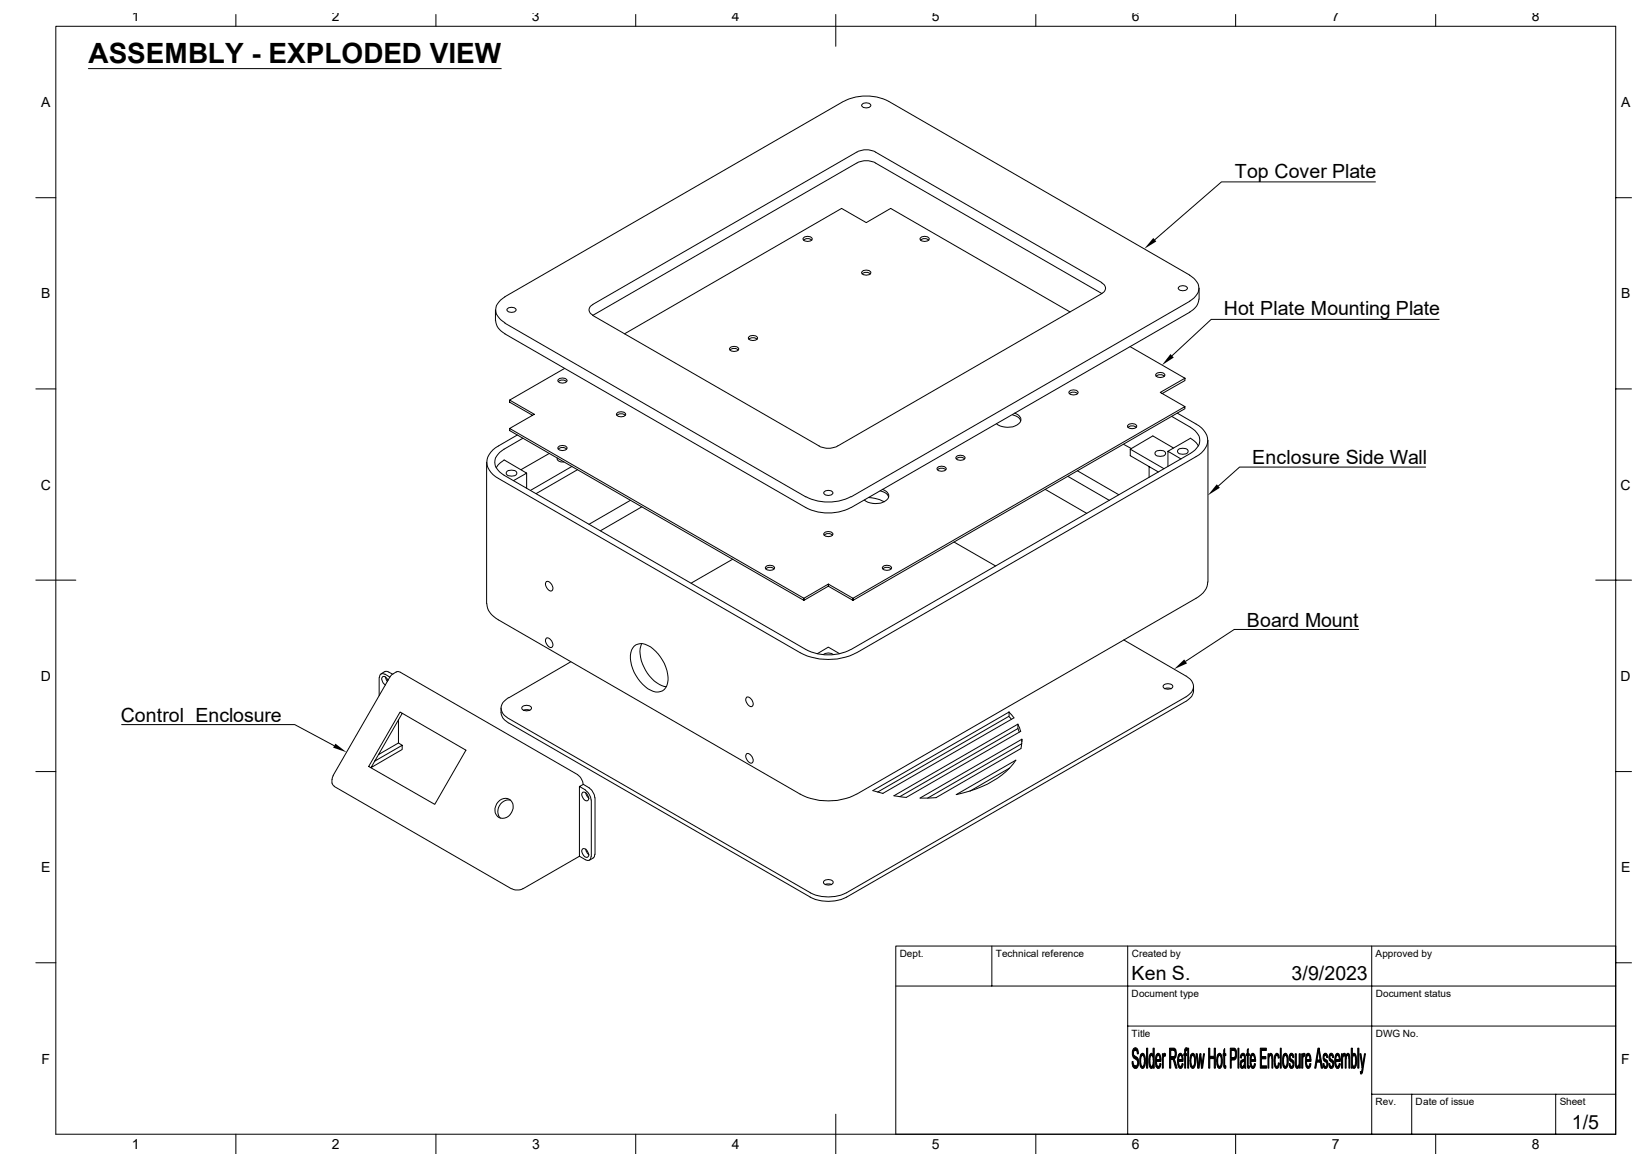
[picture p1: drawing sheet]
<svg xmlns="http://www.w3.org/2000/svg" width="297mm" height="210mm" viewBox="0 0 297 210" stroke-linecap="round" stroke-linejoin="round" font-family="sans-serif">
<g fill="none" stroke="#000" stroke-width=".18">
<path d="M10.2 4.8h283.8v201.6h-283.8zM16.1 12.5h75.1M42.9 2.6v2.2M79.3 2.6v2.2M115.7 2.6v2.2M152.1 2.6v5.8M153.5 18.5l-61.6 35.5M153.5 18.5a9.1 9.1 0 0 1 8.3 0l54.7 31.6M157 18.9a1.08 1.08 0 0 1 1.5 .3 1 1 0 0 1-1.7 0zM188.5 2.6v2.2M224.9 2.6v2.2M261.3 2.6v2.2"/>
<path d="M6.5 36h3.7M155.9 27.7l-48 27.7M156 27.7a3.6 3.6 0 0 1 3.3 0l41.2 23.7M156 29.7a3.6 3.6 0 0 1 3.3 0l41.2 23.7-48 27.8a3.7 3.7 0 0 1-3.4 0l-41.2-23.8 48-27.7M250.3 33.1h-28l-12.2 10.5M294 36h2.9M90.2 56.4v2M90.2 58.4a2.86 2.86 0 0 0 1.7 2.3M91.9 58.8l54.7 31.6M91.9 54a2.7 2.7 0 0 0-1.6 3.2l.8 1 .8 .6M92.4 56.1a1.08 1.08 0 0 1 1.5 .3 1 1 0 0 1-1.7 0zM107.9 55.4a1.02 1.02 0 0 0-.7 1 1.02 1.02 0 0 0 .7 1"/>
<path d="M146.2 43.7a1.13 1.13 0 0 1 1.5 0M146.3 43.2a1.08 1.08 0 0 1 1.5 .3 1 1 0 0 1-1.7 0zM156.9 49.9a1.13 1.13 0 0 1 1.5 0M157 49.4a1.08 1.08 0 0 1 1.5 .2 1 1 0 0 1-1.7 0zM167.5 43.7a1.13 1.13 0 0 1 1.5 0M167.6 43.2a1.08 1.08 0 0 1 1.5 .3 1 1 0 0 1-1.7 0zM194.7 56.8l-32.6-18.9-4.5 2.6-4.4-2.6-39.5 22.8M200.5 51.5a1.02 1.02 0 0 1 .7 1 1.02 1.02 0 0 1-.7 .9M214.6 52.2a1.08 1.08 0 0 1 1.5 .3 1 1 0 0 1-1.7 0zM216.5 50.1a2.7 2.7 0 0 1 1.6 3.1l-.8 1-.8 .6M216.5 54.8l-61.6 35.6M216.5 56.8l-61.6 35.6a9.1 9.1 0 0 1-8.3 0l-54.7-31.7"/>
<path d="M218.2 52.5v1.9a2.86 2.86 0 0 1-1.7 2.4M261.9 58.1h-41.5l-7.1 6.6M6.5 70.8h3.7M94.1 79.2l-3.4 2a3.3 3.3 0 0 0-1.9 3.8 4.3 4.3 0 0 0 1.9 2.1l54.9 31.7a11.3 11.3 0 0 0 10.3 0M96.9 75.6l-4.1-2.4v-.4l4.4 2.6-4.4 2.6M101.6 69.5a1.13 1.13 0 0 1 1.5 0M101.7 69a1.08 1.08 0 0 1 1.5 .3 1 1 0 0 1-1.7 0zM102.7 67.1l-9.9 5.7M112.3 75.6a1.13 1.13 0 0 1 1.5 0M112.4 75.1a1.08 1.08 0 0 1 1.5 .3 1 1 0 0 1-1.7 0zM132.8 63.7a1.13 1.13 0 0 1 1.6 0M132.9 63.2a1.08 1.08 0 0 1 1.6 .3 1 1 0 0 1-1.7 0z"/>
<path d="M136.3 61.8a1.13 1.13 0 0 1 1.5 0M136.4 61.3a1.08 1.08 0 0 1 1.5 .2 1 1 0 0 1-1.7 0zM184.2 75.5l.8 .2a1.3 1.3 0 0 1 .8 .9M184.7 75.2a1.22 1.22 0 0 1 .9 1.7 3.4 3.4 0 0 1-4.2 .2M194.6 71.7a1.13 1.13 0 0 1 1.5 0M194.7 71.2a1.08 1.08 0 0 1 1.5 .2 1 1 0 0 1-1.7 0zM205.3 77.8a1.13 1.13 0 0 1 1.5 0M205.4 77.3a1.08 1.08 0 0 1 1.5 .3 1 1 0 0 1-1.7 0zM205.7 63.1l9.9 5.7M210.4 68.5a1.13 1.13 0 0 1 1.5 0M210.5 68a1.08 1.08 0 0 1 1.5 .2 1 1 0 0 1-1.7 0zM213.2 75.8l3.5 2a2.7 2.7 0 0 1 1.5 3.1l-.7 1-.8 .6-61.8 35.7a9.2 9.2 0 0 1-8.3 0l-54.9-31.7a2.7 2.7 0 0 1-1.5-3.1l.4-.7 .7-.7 3.9-2.2"/>
<path d="M214.2 75.2l3.5 2a3.3 3.3 0 0 1 1.9 3.9 4.3 4.3 0 0 1-1.9 2l-61.8 35.7M215.6 68.8v.5l-4.1 2.3M215.6 68.8l-4.4 2.6 4.4 2.6v.4l-60.4 34.9M215.6 74l-60.4 34.9M294 70.8h2.9M88.6 84.1v25.8M91.7 83.7l-.8 .7-.6 .7M91.7 83.7l4.1 2.4-2.3 1.4M92.3 85.8l.8-.2a.83 .83 0 0 1 1 .5 .92 .92 0 0 1-1.3 .5 .55 .55 0 0 1-.6-.7zM95.8 86.1v2.8M100 82.5l-5.2 3M101.4 83.4a.85 .85 0 0 0 1.2 .7"/>
<path d="M101.6 81.7a1.13 1.13 0 0 1 1.5 0M101.7 81.3a1.08 1.08 0 0 1 1.5 .2 1 1 0 0 1-1.7 0zM104.1 84.9l-7.5 4.3M105.1 85.5l-7.5 4.3M114.7 91.1l-7.5 4.3M116.8 92.2l-7.5 4.4M146.6 90.4a9.1 9.1 0 0 0 8.3 0M150 97.4a1.13 1.13 0 0 1 1.5 0M150.1 89.5a1.08 1.08 0 0 1 1.5 .2 1 1 0 0 1-1.7 0zM150.1 96.9a1.08 1.08 0 0 1 1.5 .3 1 1 0 0 1-1.7 0zM158.1 90.6l1.5 .2 1.4 .5M160.2 89.3l.7 .3a1.3 1.3 0 0 1 .8 .8"/>
<path d="M160.6 89.1a1.22 1.22 0 0 1 1 1.7 3.4 3.4 0 0 1-4.3 .2M170.6 85.5a1.13 1.13 0 0 1 1.5 0M170.7 85a1.08 1.08 0 0 1 1.5 .3 1 1 0 0 1-1.7 0zM173.6 98.6l7.6 4.4M174 83.5a1.13 1.13 0 0 1 1.6 0M174.1 83.1a1.08 1.08 0 0 1 1.5 .2 1 1 0 0 1-1.7 0zM190.2 89.1l7.6 4.3M194.4 86.7l7.5 4.4M196.1 85.7l7.5 4.3M204.5 80.9l1.4 .7M205.7 81.7l6.1 3.6M209.1 84.9v2"/>
<path d="M210.4 82.2l.8-.2a.83 .83 0 0 1 .9 .5 .92 .92 0 0 1-1.2 .5 .55 .55 0 0 1-.7-.7zM212.6 82.1v2.8M213.6 81.5l-3.8-2.2-4.1 2.4v1.2l5.1 3M214.5 81.8l.8-.2a.83 .83 0 0 1 .9 .5 .92 .92 0 0 1-1.2 .5 .55 .55 0 0 1-.7-.6zM218.1 81.2l-.6-.8-.8-.6-4.1 2.3 2.3 1.4M219.8 80.1v25.8M259.5 85h-33.9l-3.9 3.5M6.5 105.6h7.3M88.6 109.9a3.6 3.6 0 0 0 2.1 2.9l54.9 31.7a11.3 11.3 0 0 0 10.3 0M99.4 105.8a1.12 1.12 0 0 1 1 1.7 1.19 1.19 0 0 1-1-1.7zM99.4 116.1a1.12 1.12 0 0 1 1 1.7 1.19 1.19 0 0 1-1-1.7zM115.4 117.6a2.33 2.33 0 0 1 3 .1 7.2 7.2 0 0 1 3.1 6.6 1.93 1.93 0 0 1-3.1 1.3 7.2 7.2 0 0 1-3.6-6.8l.1-.5z"/>
<path d="M116.8 117.1a6.4 6.4 0 0 0 1.8 6.4l.9 .7a3.4 3.4 0 0 0 1.8 .8M133.3 101.8l-7.5 4.3M139.4 103.5a1.13 1.13 0 0 1 1.5 0M139.4 103.1a1.08 1.08 0 0 1 1.6 .2 1 1 0 0 1-1.7 0zM148.8 119l1.9-1.2 2.1 1.2M149.9 119.1a1.48 1.48 0 0 1 1.7 0M150.7 106.7l4.5 2.6v-.4l-4.5-2.6v.4l-4.4 2.6M150.7 106.3l-4.4 2.6v.4l-53.5-30.9v-.4l53.5 30.9M160.7 103.5a1.13 1.13 0 0 1 1.5 0M160.7 103.1a1.08 1.08 0 0 1 1.6 .2 1 1 0 0 1-1.7 0zM204.5 116.5l11.3 6.5M219.8 105.9a3.6 3.6 0 0 1-2.1 3l-61.8 35.6"/>
<path d="M247.3 114.6h-22.7l-8.8 5.8M290.4 105.6h6.5M22.1 131.9h31.5l7.2 3.8M69 123.3v3.3M70 122.2l-.7 .4M70 122.3l.5-.1 .9 .5M70.1 122.7a.63 .63 0 0 0-.7 0 .63 .63 0 0 0-.4 .6M70.1 122.7l.9 .5M70.1 123.2l.4 .8M70.6 123.8l-.3-.4a.47 .47 0 0 0-.7-.2 .47 .47 0 0 0 0 .7l.2 .4 .3 .4M71 123.1l-10.4 18M72.1 122.3l-.7 .4-.4 .4"/>
<path d="M72.1 122.3l.4-.1 .4 .1 32.2 18.7a2.6 2.6 0 0 1 1 1.7M72.5 131v4.2M72.8 129.6l12 6.9-5.7 9.9-12-6.9zM73.2 129.8l-5.7 9.9 5.7-3.3v-.8l-5 2.9M73.2 135.6l-.7-.4-3.6 2.1M91.2 128.9a2.49 2.49 0 0 0 1.3 2.7M92.5 127a2.03 2.03 0 0 0-1 2.9l1 .9M92.6 130.8l54.9 31.7M92.6 131.6l54.9 31.7M95.1 128.6a1.13 1.13 0 0 1 1.6 .3 1.03 1.03 0 0 1-1.7 0zM95.2 129.3l.4-.1 .8 .1M103.9 120.4l-11.3 6.6"/>
<path d="M135.9 126.9a1.12 1.12 0 0 1 1 1.7 1.19 1.19 0 0 1-1-1.7zM135.9 137.2a1.12 1.12 0 0 1 1 1.7 1.19 1.19 0 0 1-1-1.7zM183.6 130.4l.5 .5M183.6 129.6l.9 1-23.8 13.8M183.7 139.8l-7.2 4.2M185.3 131.8l.5 1.3-20.9 12-2.2-.3 22.6-13v.8l-21.6 12.4M185.3 132.6l.2 .6M186 134.5l-.2 1.7-15.5 9M186 134.5v.5M186 135.3l-17.2 9.9M186 134.5l-18.6 10.7M211.7 124.8a1.11 1.11 0 0 1 1.7 .1 1.03 1.03 0 0 1-1.7 0z"/>
<path d="M212 125.3l.3-.1 .8 .1M215.8 126.8l-61.7 35.7a7.5 7.5 0 0 1-6.7 0M215.8 127.6l-61.7 35.7a7.5 7.5 0 0 1-6.7 0M215.9 123a2.03 2.03 0 0 1 1 2.9l-1 .9M217.2 124.9a2.49 2.49 0 0 1-1.3 2.7M6.5 140.4h3.7M60.4 141.9v.6M60.5 142.5l.4 .6M60.7 141.1l-.2 .8M60.8 143.1l32.3 18.7M90.6 146a1.52 1.52 0 0 1 2.1-.5 1.52 1.52 0 0 1 .6 2 1.66 1.66 0 0 1-1.3 1.3 1.66 1.66 0 0 1-1.7-.5 1.96 1.96 0 0 1 .3-2.3zM92.9 145.6a2.03 2.03 0 0 0-2 1 2.03 2.03 0 0 0 .2 2.3"/>
<path d="M105.5 143.1l1.1 .7M105.5 155.8l-10.3 6M106 144.2a1.04 1.04 0 0 1 1.1 1.4 .6 .6 0 0 1-1-.4 .77 .77 0 0 1-.1-1zM106 154.5a1.04 1.04 0 0 1 1.1 1.4 .6 .6 0 0 1-1-.4 .77 .77 0 0 1-.1-1zM106.6 143.8a2.6 2.6 0 0 1 1 1.8M106.6 144.2l.3 .8 .3 .3M106.6 154.5l.3 .8 .3 .3M107.6 145.6v10.3M108 156.1l-.7 .4M108.2 145.2a2.87 2.87 0 0 0-1-1.8l-1-.7-.7 .4v12.7l1.1 .7a.63 .63 0 0 0 .7 0 .63 .63 0 0 0 .3-.6M108.2 155.5v.4l-.3 .2M108.3 145.2v10.3"/>
<path d="M158.8 143.9l24.8-14.3v.7l-23.9 13.8M158.9 143.9l1.8 .5M170.4 145.2h-2.9M174 144.6l10.9-6.3a15 15 0 0 1-8.5 5.7zM294 140.4h2.9M6.5 175.2h3.7M93.1 161.7a2.16 2.16 0 0 0 2.1 0M150 160.3a1.13 1.13 0 0 1 1.6 .3 1.03 1.03 0 0 1-1.7 0zM150.2 161l.3-.1 .8 .1M163 179.5h131M180.5 172.2v7.3M205.2 172.2v34.2"/>
<path d="M249.6 172.2v34.2M294 172.2h-131v34.2M294 175.2h2.9M205.2 186.7h88.8M249.6 199.1h44.4M256.9 199.1v7.3M283.1 199.1v7.3M42.9 206.4v3.6M79.3 206.4v3.6M115.7 206.4v3.6M152.1 202.8v7.2M188.5 206.4v3.6"/>
<path d="M224.9 206.4v3.6M261.3 206.4v3.6"/>
</g>
<g fill="#000" stroke="#000" stroke-width=".18">
<path d="M206 193.2h.2a.67 .67 0 0 0 .5 .8h-.5z" fill-rule="evenodd"/>
<path d="M206.3 190.8a.48 .48 0 0 1 .8 .3h-.5a.71 .71 0 0 0-.3 .7 .71 .71 0 0 0 .6 .6 1.49 1.49 0 0 1-.1 2h-.4l-.2-.3 .5-.1a.78 .78 0 0 0 .3-.8 .78 .78 0 0 0-.6-.6 1.56 1.56 0 0 1-.1-1.8z" fill-rule="evenodd"/>
<path d="M206.6 191.1h.5l.1 .7h-.2l-.1-.5z" fill-rule="evenodd"/>
<path d="M207.5 192.1h.4a1.79 1.79 0 0 0-.1 1.9l.1 .1h-.3l-.2-.5z" fill-rule="evenodd"/>
<path d="M207.6 191.9a.43 .43 0 0 1 .6-.1 .43 .43 0 0 1 .2 .5v1.1a.81 .81 0 0 1-.6 1l-.2-.3h.4a1.72 1.72 0 0 0-.1-2h-.3z" fill-rule="evenodd"/>
<path d="M208.7 190.8h.2v3.6h-.2z" fill-rule="evenodd"/>
<path d="M209.3 191.8l.2-.1 .2 .1 .1 .3h-.3a2.34 2.34 0 0 0-.1 1.8l.2 .2h-.4l-.1-.6v-1.1z" fill-rule="evenodd"/>
<path d="M209.2 194.1h.6a.32 .32 0 0 1-.2 .3 .32 .32 0 0 1-.4-.3z" fill-rule="evenodd"/>
<path d="M209.8 190.8h.3v3.6h-.3v-.3h-.2a1.81 1.81 0 0 0-.1-2h.3z" fill-rule="evenodd"/>
<path d="M210.4 192.1h.4l-.2 .2-.1 .5h.8v.4h-.8v.6l.3 .3h-.4l-.1-.3v-1.1z" fill-rule="evenodd"/>
<path d="M210.6 191.8a.5 .5 0 0 1 .5 .1 .5 .5 0 0 1 .1 .5l.1 .4h-.8h.6l-.2-.6-.5-.1z" fill-rule="evenodd"/>
<path d="M210.4 194.1h.5l.2-.6 .2 .1a.61 .61 0 0 1-.7 .8z" fill-rule="evenodd"/>
<path d="M211.5 191.8h.2v.4h.2l-.2 .4v1.8h-.2z" fill-rule="evenodd"/>
<path d="M211.8 191.8h.3l-.1 .4h-.3z" fill-rule="evenodd"/>
<path d="M212.9 190.8h.8l.3 .3h-.9v1.3h.9l-.3 .3-.6 .1v1.6h-.2z" fill-rule="evenodd"/>
<path d="M213.3 192.8h.4l.5 1.6h-.2l-.5-1.5z" fill-rule="evenodd"/>
<path d="M213.5 191.1h.5l.1 .9-.1 .4h-.9h.4a.7 .7 0 0 0 0-1.3z" fill-rule="evenodd"/>
<path d="M214.5 192.1h.3l-.2 .1-.1 .6h.8v.4h-.8l.1 .6 .2 .3h-.3l-.2-.4v-.8z" fill-rule="evenodd"/>
<path d="M214.5 191.9a.39 .39 0 0 1 .5-.1 .39 .39 0 0 1 .2 .4l.1 .6h-.8h.6l-.1-.6-.1-.1h-.4z" fill-rule="evenodd"/>
<path d="M214.5 194.1h.4l.2-.6 .2 .1a.58 .58 0 0 1-.6 .8z" fill-rule="evenodd"/>
<path d="M215.6 191.1h.3l-.1 .1v.6h.2v.3h-.2v2.3h-.2v-2.3h-.2v-.3h.2z" fill-rule="evenodd"/>
<path d="M215.7 190.8l.4-.1v.4h-.5z" fill-rule="evenodd"/>
<path d="M216.2 190.8h.1v3.6h-.1z" fill-rule="evenodd"/>
<path d="M216.7 192.1h.4a1.68 1.68 0 0 0-.3 1.7l.3 .3h-.4l-.1-.2-.1-.9z" fill-rule="evenodd"/>
<path d="M216.8 191.9a.43 .43 0 0 1 .5-.1 .43 .43 0 0 1 .2 .5l.1 1.2a.78 .78 0 0 1-.6 .9l-.3-.3h.4a2.01 2.01 0 0 0 0-2h-.4z" fill-rule="evenodd"/>
<path d="M217.7 191.8h.2l.2 2-.1 .6z" fill-rule="evenodd"/>
<path d="M218.5 191.8l.3 2-.1 .6-.3-2z" fill-rule="evenodd"/>
<path d="M218.4 191.8h.1l-.3 2.6h-.2z" fill-rule="evenodd"/>
<path d="M219 191.8h.2l-.3 2.6h-.2z" fill-rule="evenodd"/>
<path d="M220 190.8h.2v1.4l.8 .5h-.8v1.7h-.2z" fill-rule="evenodd"/>
<path d="M221 190.8h.2v3.6h-.2v-1.7l-.8-.5h.8z" fill-rule="evenodd"/>
<path d="M221.5 192.1h.5a1.68 1.68 0 0 0-.3 1.7l.3 .3h-.4l-.2-.4z" fill-rule="evenodd"/>
<path d="M221.7 191.9a.42 .42 0 0 1 .4-.1 .42 .42 0 0 1 .3 .4l.1 1.3a.87 .87 0 0 1-.6 .9l-.3-.3h.4a2.01 2.01 0 0 0 0-2h-.4z" fill-rule="evenodd"/>
<path d="M222.9 190.8v1h.2v.3h-.2v1.7l.1 .2h-.3v-1.9h-.1v-.3h.1v-.7z" fill-rule="evenodd"/>
<path d="M222.7 194h.4v.4h-.3z" fill-rule="evenodd"/>
<path d="M223.9 190.8h.8l.3 .3-.9 .1v1.3h.9l-.4 .4h-.5v1.5h-.2z" fill-rule="evenodd"/>
<path d="M224.5 191.2h.5v.2v1.1h-.9h.4a.84 .84 0 0 0 .1-1.3z" fill-rule="evenodd"/>
<path d="M225.3 190.8h.2v3.6h-.2z" fill-rule="evenodd"/>
<path d="M225.8 192.1h.4l-.2 .1-.1 .4-.2-.1z" fill-rule="evenodd"/>
<path d="M225.8 193l.6 .1a.59 .59 0 0 0-.5 .4 .59 .59 0 0 0 .2 .6h.3a.38 .38 0 0 1-.4 .3 .38 .38 0 0 1-.3-.5z" fill-rule="evenodd"/>
<path d="M225.9 191.8a.47 .47 0 0 1 .6 0 .47 .47 0 0 1 .2 .6v2h-.2v-.3h-.3l.2-.4 .1-.6-.7-.1h.2a.48 .48 0 0 0 .5-.4 .48 .48 0 0 0-.2-.5h-.5z" fill-rule="evenodd"/>
<path d="M226.1 194.1h.4z" fill-rule="evenodd"/>
<path d="M227.2 190.8v1h.2v.3h-.2v1.8l.1 .1h-.3v-1.9h-.1v-.3h.1v-.7z" fill-rule="evenodd"/>
<path d="M227 194h.4v.4h-.3z" fill-rule="evenodd"/>
<path d="M227.6 192.1h.4l-.2 .1-.1 .6h.8v.4h-.8l.1 .6 .2 .3h-.4l-.1-.2v-1.5z" fill-rule="evenodd"/>
<path d="M227.7 191.9a.39 .39 0 0 1 .5-.1 .39 .39 0 0 1 .2 .4l.1 .6h-.8h.6l-.1-.6-.2-.1h-.4z" fill-rule="evenodd"/>
<path d="M227.6 194.1h.5l.2-.6 .2 .1a.58 .58 0 0 1-.7 .8z" fill-rule="evenodd"/>
<path d="M229.4 190.8h1.1v.4h-.9v1.1h.8v.4h-.8v1.3h.9v.4h-1.1z" fill-rule="evenodd"/>
<path d="M230.8 191.8h.1v.3l.2 .1-.2 .5v1.7h-.1z" fill-rule="evenodd"/>
<path d="M230.9 192.1h.3z" fill-rule="evenodd"/>
<path d="M231.1 191.8a.42 .42 0 0 1 .5 .1 .42 .42 0 0 1 0 .4v2.1h-.1l-.1-2.1-.2-.2h-.3z" fill-rule="evenodd"/>
<path d="M232.2 191.8l.2-.1 .3 .3-.4 .1-.2 .8a1.31 1.31 0 0 0 .3 1.2h-.4l-.1-.4v-1.2z" fill-rule="evenodd"/>
<path d="M232.7 193.4l.1 .1a.76 .76 0 0 1-.5 .9l-.3-.3h.4l.2-.2z" fill-rule="evenodd"/>
<path d="M232.4 192.1l.3-.1 .1 .5-.2 .1v-.4z" fill-rule="evenodd"/>
<path d="M233 190.8h.2v3.6h-.2z" fill-rule="evenodd"/>
<path d="M233.5 192.1h.4a1.79 1.79 0 0 0-.1 1.9l.1 .1h-.3l-.2-.5z" fill-rule="evenodd"/>
<path d="M233.6 191.9a.43 .43 0 0 1 .6-.1 .43 .43 0 0 1 .2 .5v1.4a.55 .55 0 0 1-.7 .7l-.1-.3h.3a2.01 2.01 0 0 0 .1-2h-.4z" fill-rule="evenodd"/>
<path d="M234.7 192l.3 .1a.55 .55 0 0 0-.1 .5 .55 .55 0 0 0 .4 .4 1.02 1.02 0 0 1-.2 1.4h-.2l-.2-.2 .4-.1a.53 .53 0 0 0 .2-.6 .53 .53 0 0 0-.5-.4l-.2-.5z" fill-rule="evenodd"/>
<path d="M234.6 193.6l.2-.1v.4l.3 .2h-.4z" fill-rule="evenodd"/>
<path d="M234.8 191.8a.44 .44 0 0 1 .5 0 .44 .44 0 0 1 .2 .5v.1l-.2 .1-.2-.4-.4-.1z" fill-rule="evenodd"/>
<path d="M235.7 191.8h.2v2l.2 .3h.3a.36 .36 0 0 1-.4 .3 .36 .36 0 0 1-.2-.5z" fill-rule="evenodd"/>
<path d="M236.1 194.1l.4-.1z" fill-rule="evenodd"/>
<path d="M236.4 191.8h.2v2.6h-.1v-.4h-.2l.1-.4z" fill-rule="evenodd"/>
<path d="M236.9 191.8h.2v.4h.2l-.2 .4v1.8h-.2z" fill-rule="evenodd"/>
<path d="M237.2 191.8h.3l-.1 .4h-.3z" fill-rule="evenodd"/>
<path d="M237.7 192.1h.4l-.3 .2v.5h.8v.4h-.9l.1 .6 .3 .3h-.4l-.1-.3v-1.2z" fill-rule="evenodd"/>
<path d="M237.8 191.9a.43 .43 0 0 1 .5-.1 .43 .43 0 0 1 .2 .5l.1 .5h-.8h.6l-.1-.6-.1-.1h-.5z" fill-rule="evenodd"/>
<path d="M237.7 194.1h.5l.2-.6 .2 .1a.61 .61 0 0 1-.7 .8z" fill-rule="evenodd"/>
<path d="M239.9 190.8h.2l-.4 2.1 .6 .4h-.7l-.1 1.1h-.2z" fill-rule="evenodd"/>
<path d="M240.1 190.8l.6 3.6h-.2l-.2-1.1-.6-.4h.5l-.3-1.7z" fill-rule="evenodd"/>
<path d="M240.8 192l.4 .1a.45 .45 0 0 0-.2 .5 .45 .45 0 0 0 .4 .3 .97 .97 0 0 1-.2 1.5h-.2l-.2-.3h.4a.51 .51 0 0 0 .3-.6 .51 .51 0 0 0-.5-.4l-.2-.4z" fill-rule="evenodd"/>
<path d="M240.7 193.6l.3-.1v.4l.2 .2h-.4z" fill-rule="evenodd"/>
<path d="M241 191.8a.44 .44 0 0 1 .5 0 .44 .44 0 0 1 .1 .5v.1l-.1 .1-.2-.4-.5-.1z" fill-rule="evenodd"/>
<path d="M241.9 192l.4 .1a.55 .55 0 0 0-.2 .5 .55 .55 0 0 0 .5 .4 1.02 1.02 0 0 1-.3 1.4h-.2l-.2-.2 .4-.1a.53 .53 0 0 0 .2-.6 .53 .53 0 0 0-.4-.4l-.2-.5z" fill-rule="evenodd"/>
<path d="M241.8 193.6l.2-.1 .1 .4 .2 .2h-.4z" fill-rule="evenodd"/>
<path d="M242.1 191.8a.44 .44 0 0 1 .5 0 .44 .44 0 0 1 .1 .5v.1l-.2 .1-.1-.4-.5-.1z" fill-rule="evenodd"/>
<path d="M243 192.1h.4l-.2 .2-.1 .5h.8v.4h-.8l.1 .6 .2 .3h-.4v-.3l-.1-1.1z" fill-rule="evenodd"/>
<path d="M243.2 191.8a.5 .5 0 0 1 .5 .1 .5 .5 0 0 1 .2 .5v.4h-.8h.6l-.2-.7h-.5z" fill-rule="evenodd"/>
<path d="M243 194.1h.5l.2-.6 .2 .1a.61 .61 0 0 1-.7 .8z" fill-rule="evenodd"/>
<path d="M244.1 191.8h.2v.3l.2 .1-.2 .3v1.9h-.2z" fill-rule="evenodd"/>
<path d="M244.3 192l.3 .1-.1 .1-.2-.1z" fill-rule="evenodd"/>
<path d="M244.5 191.7h.3l.2 .5-.7-.2z" fill-rule="evenodd"/>
<path d="M244.7 192.2l.6-.1-.3 .3v2h-.2z" fill-rule="evenodd"/>
<path d="M245.1 191.8l.3-.1 .2 .4 .1 2.3h-.2l-.1-2.2-.1-.1h-.3z" fill-rule="evenodd"/>
<path d="M245.9 190.8h.2v1.3h.3a1.37 1.37 0 0 0-.3 1.4l.2 .6h-.2v.3h-.2z" fill-rule="evenodd"/>
<path d="M246.1 194.1h.3z" fill-rule="evenodd"/>
<path d="M246.2 191.9a.34 .34 0 0 1 .4-.1 .34 .34 0 0 1 .2 .4l.1 1.3a.91 .91 0 0 1-.6 .9l-.2-.3h.3a1.75 1.75 0 0 0 0-2h-.3z" fill-rule="evenodd"/>
<path d="M247.1 190.8h.2v3.6h-.2z" fill-rule="evenodd"/>
<path d="M247.6 195h.4l-.2 .5-.2-.1z" fill-rule="evenodd"/>
<path d="M247.5 191.8h.2l.3 1.9-.1 .7z" fill-rule="evenodd"/>
<path d="M248.3 191.8h.2l-.5 3.1v.1h-.3l.2-.2z" fill-rule="evenodd"/>
</g>
<path d="M209.9 43.3l.5 .6-2.2 1.4zM213 64.4l.6 .7-2.1 1.4zM221.4 88.1l.6 .7-2.2 1.4zM61 135.3l2.1 1.6-2.5-.8zM213.7 121.8l1.8-1.8 .5 .7z" fill="#000"/>
<text font-size="5.1" x="16.1" y="11.4">ASSEMBLY - EXPLODED VIEW</text>
<g font-size="3.6">
<text x="224.7" y="32.4">Top Cover Plate</text>
<text x="222.7" y="57.4">Hot Plate Mounting Plate</text>
<text x="227.9" y="84.5">Enclosure Side Wall</text>
<text x="226.9" y="114">Board Mount</text>
<text x="22" y="131.4">Control Enclosure</text>
<text x="206" y="178.4">Ken S.</text>
<text x="235" y="178.4">3/9/2023</text>
<text x="286.1" y="205.4">1/5</text>
</g>
<g font-size="2.5">
<text x="24" y="3.9">1</text>
<text x="60.4" y="3.9">2</text>
<text x="96.8" y="3.9">3</text>
<text x="133.2" y="3.9">4</text>
<text x="169.6" y="3.9">5</text>
<text x="206" y="3.9">6</text>
<text x="242.4" y="3.9">7</text>
<text x="278.8" y="3.9">8</text>
<text x="7.5" y="19.5">A</text>
<text x="295" y="19.5">A</text>
<text x="7.5" y="54.3">B</text>
<text x="295" y="54.3">B</text>
<text x="7.5" y="89.1">C</text>
<text x="294.9" y="89.1">C</text>
<text x="7.5" y="123.9">D</text>
<text x="294.9" y="123.9">D</text>
<text x="7.5" y="158.7">E</text>
<text x="295" y="158.7">E</text>
<text x="7.6" y="193.5">F</text>
<text x="295.1" y="193.5">F</text>
<text x="24" y="209.1">1</text>
<text x="60.4" y="209.1">2</text>
<text x="96.8" y="209.1">3</text>
<text x="133.2" y="209.1">4</text>
<text x="169.6" y="209.1">5</text>
<text x="206" y="209.1">6</text>
<text x="242.4" y="209.1">7</text>
<text x="278.8" y="209.1">8</text>
</g>
<g font-size="1.8">
<text x="163.7" y="174.2">Dept.</text>
<text x="181.2" y="174.2">Technical reference</text>
<text x="206" y="174.2">Created by</text>
<text x="250.4" y="174.2">Approved by</text>
<text x="206" y="181.5">Document type</text>
<text x="250.4" y="181.5">Document status</text>
<text x="206" y="188.8">Title</text>
<text x="250.4" y="188.8">DWG No.</text>
<text x="250.4" y="201.2">Rev.</text>
<text x="257.6" y="201.2">Date of issue</text>
<text x="283.9" y="201.2">Sheet</text>
</g>
</svg>
